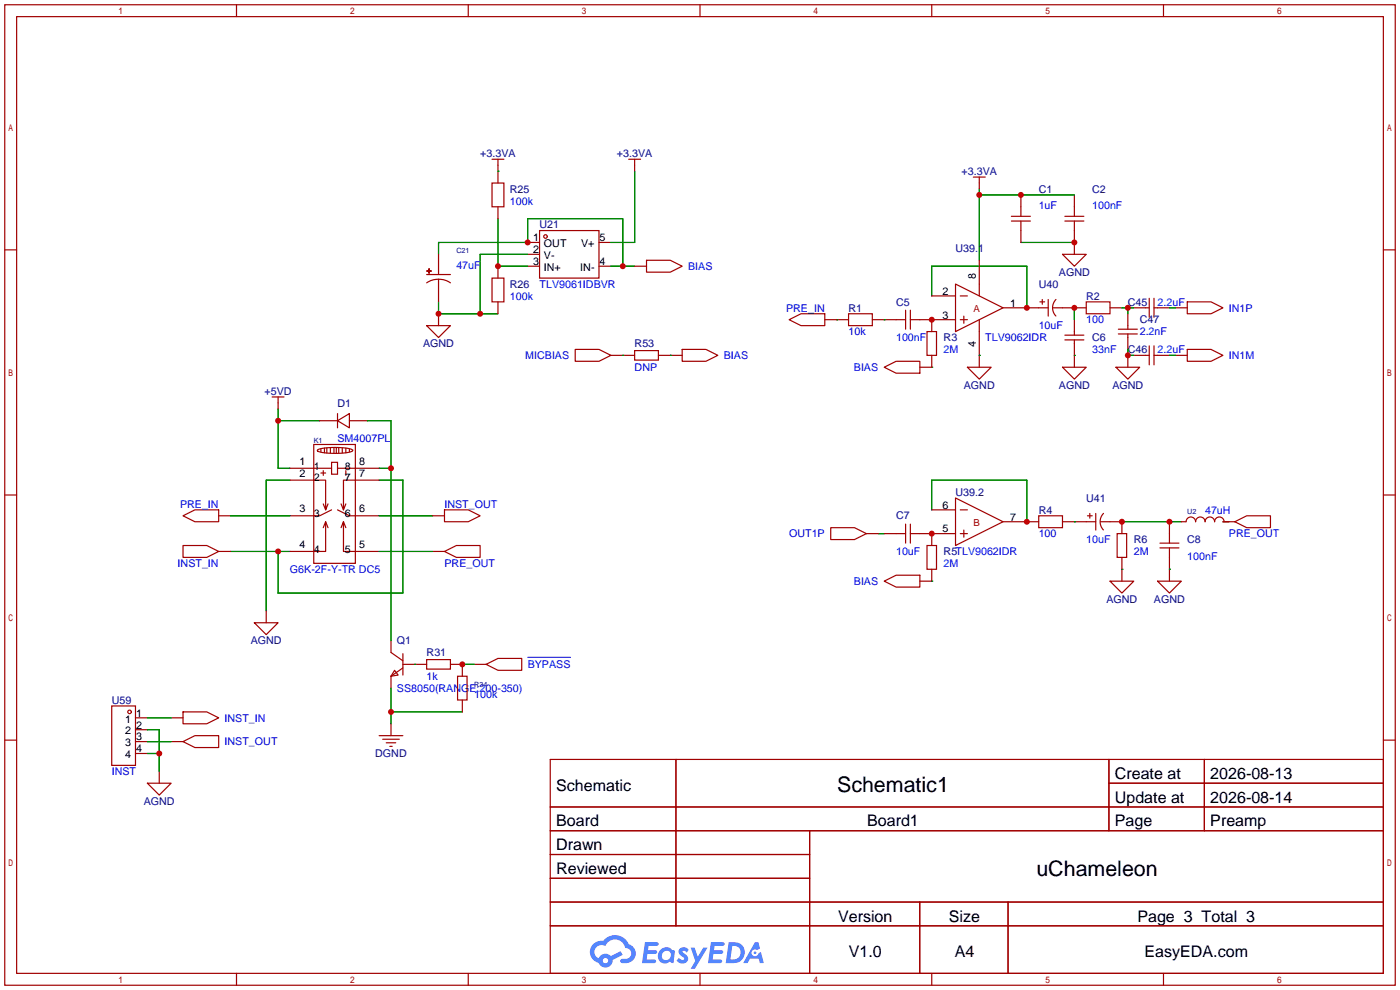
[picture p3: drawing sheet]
<svg xmlns="http://www.w3.org/2000/svg" width="299mm" height="212mm" viewBox="0 0 299 212" stroke-linecap="round" stroke-linejoin="round" font-family="sans-serif">
<g fill="none" stroke="#a10000" stroke-width=".25">
<path d="M1 1h297.2v209.6h-297.2zM3.6 3.6h292.1v204.4h-292.1zM50.5 1v2.6M100.1 1v2.6M149.6 1v2.6M199.1 1v2.6M248.7 1v2.6M1 53.4h2.6M295.7 53.4h2.5M1 105.8h2.6M295.7 105.8h2.5M1 158.2h2.6"/>
<path d="M295.7 158.2h2.5M117.6 162.3h178.1v45.7h-178.1zM117.6 172.5h178.1M117.6 177.5h178.1M144.5 162.3v35.6M173 177.5v30.5M237 162.3v15.2M237 167.4h58.7M257.4 162.3v15.2M117.6 182.6h55.4M117.6 192.8h178.1M117.6 187.7h55.4"/>
<path d="M117.6 197.9h178.1M196.6 192.8v15.2M215.4 192.8v15.2M50.5 208v2.6M100.1 208v2.6M149.6 208v2.6M199.1 208v2.6M248.7 208v2.6"/>
</g>
<g fill="#5487ff">
<path d="M145.3 202.7a1.3 1.3 0 0 1 1.9 .3l-.4 .6a.54 .54 0 0 0-.9-.2l.1 .2a1.34 1.34 0 0 1 .9 1.8 1.47 1.47 0 0 1-2.3-.1l.5-.6 .8 .5a.31 .31 0 0 0 .4-.3 .31 .31 0 0 0-.3-.4 1.12 1.12 0 0 1-.7-1.8z"/>
<path d="M147.6 202.5h.9l.6 2 1.2-2h.9l-2.7 4.6h-.9l1-1.7z"/>
<path d="M137.8 201.4h1.7a1.31 1.31 0 0 1 1.2 .2 .4 .4 0 0 1-.3 .5l-1.8 .1-.1 .9h1.6a.4 .4 0 0 1 .4 .4 .4 .4 0 0 1-.5 .4h-1.6l-.2 1.2h1.4a.46 .46 0 0 1 .5 0 .46 .46 0 0 1 .1 .5l-.4 .2h-2.6z"/>
<path d="M151.9 201.4h1.7a1.32 1.32 0 0 1 1.2 .2 .39 .39 0 0 1-.3 .5l-1.8 .1-.1 .9h1.6a.4 .4 0 0 1 .4 .4 .4 .4 0 0 1-.4 .4h-1.7l-.2 1.2h1.4a.46 .46 0 0 1 .5 0 .46 .46 0 0 1 .1 .5l-.4 .2h-2.6z"/>
<path d="M161.3 201.4h.8l.3 1.3-.6 .4a.75 .75 0 0 0-1.1 .3 .75 .75 0 0 0 .5 1 .75 .75 0 0 0 .9-.7l.5-.2 .6 2.3h-.8l-.3-.9h-1.8l-.5 .9h-1z"/>
<path d="M155.7 201.4l-.6 4.4h1.5a2.27 2.27 0 0 0 2.6-2.2 2.27 2.27 0 0 0-2.7-2.2zM156.5 202.1a1.5 1.5 0 0 1 1.8 1.6 1.5 1.5 0 0 1-1.9 1.4h-.3z"/>
<path d="M141.2 203a1.6 1.6 0 0 0-.3 2.3 1.6 1.6 0 0 0 2.3 .2l.7 .3 .3-2.4-.1-.3-.5-.1a1.58 1.58 0 0 0-2.4 0zM141.8 203.5a.98 .98 0 0 1 1.6 .4 .98 .98 0 0 1-1.1 1.3 .94 .94 0 0 1-.9-.7 .94 .94 0 0 1 .4-1z"/>
<path d="M126.8 201.8a2.37 2.37 0 0 0 1.1 4 1.54 1.54 0 0 0 1.8 1 1.54 1.54 0 0 0 1.2-1.6l2.2-1.1-.5-.8-2 1a1.57 1.57 0 0 0-2.7 .5 1.5 1.5 0 0 1-.7-2.1 1.5 1.5 0 0 1 2.2-.5 2.23 2.23 0 0 1 2.3-1.4 2.23 2.23 0 0 1 2 1.8 1.16 1.16 0 0 1 1.2 1.1 1.16 1.16 0 0 1-1.1 1.2h-.7a.47 .47 0 0 0-.5 .4 .47 .47 0 0 0 .4 .5 2.17 2.17 0 0 0 2.5-.9 2.17 2.17 0 0 0-.3-2.7l-.8-.4a3.2 3.2 0 0 0-5.5-.7l-1.1 .1zM128.8 205.3a.6 .6 0 0 1 1.2 0 .6 .6 0 0 1-1.2 0z"/>
<circle cx="161.4" cy="203.6" r=".28"/>
</g>
<g fill="none" stroke="#a10000" stroke-width=".25">
<path d="M105.2 39.1h2.5v5.1h-2.5zM105.2 34h2.5M106.4 34v5.1M134.4 34h2.5M135.6 34v2.6M208 37.8h2.6M209.3 37.8v2.6M91.2 57.9h1zM91.2 58.7h5.1M91.7 57.4v1zM93.7 59.7l-1 .1-1.5 .7M93.7 59.7l1.6 .2 1 .6"/>
<path d="M93.7 54.4v4.3M93.7 59.7v4.8M105.2 59.4h2.5v5.1h-2.5zM106.4 44.2v2.5M106.4 56.9v2.5M112.8 51.8h2.5M112.8 54.4h2.5M112.8 56.9h2.5M115.3 49.3h12.7v10.1h-12.7zM128 51.8h2.6M128 56.9h2.6M135.6 56.9h2.6"/>
<path d="M138.2 55.6h5.1l2.5 1.3-2.5 1.3h-5.1zM209.3 55.6v7.6M216.2 47.2h4M216.2 46.2h4M218.2 41.7v4.5M218.2 47.2v4.6M227.1 54.4h5.1l-2.6 2.5zM227.6 47.2h4M227.6 46.2h4M229.6 41.7v4.5M229.6 47.2v7.2M91.2 69.6h5.1l-2.6 2.5z"/>
<path d="M93.7 67.1v2.5M106.4 64.5v2.6M122.9 74.7h5.1l2.6 1.2-2.6 1.3h-5.1zM130.6 75.9h5M135.6 74.9h5.1v2.1h-5.1zM140.7 75.9h5.1M145.8 74.7h5.1l2.5 1.2-2.5 1.3h-5.1zM168.7 68.3l2.5-1.2h5.1v2.5h-5.1zM176.3 68.3h5.1M181.4 67.1h5v2.5h-5zM186.4 68.3h7.1M189 78.5l2.5-1.3h5.1v2.6h-5.1z"/>
<path d="M193.5 66.3v4.1M194.6 66.3v4.1M194.6 68.3h9.6M198.1 70.9h2.1v5h-2.1zM199.1 75.9v2.6h-2.5M199.1 63.2h5.1M199.1 68.3v2.6M204.2 60.7l10.2 5.1-10.2 5.1zM205.2 68.3h1.6M205.2 63.2h1.6M206 67.6v1.5M206.8 78.5h5l-2.5 2.5z"/>
<path d="M209.3 68.3v10.2M214.4 65.8h9.6M222.2 64.5h1.1M222.8 64v1M224 64v3.6M225 65.8h7.2M225.7 64a2.54 2.54 0 0 0 0 3.5M227.1 78.5h5.1l-2.6 2.5zM227.6 72.6h4M227.6 71.6h4M229.6 68.3v3.3M229.6 72.6v5.9"/>
<path d="M232.2 64.5h5v2.6h-5zM237.2 65.8h2.6M238.5 78.5h5.1l-2.6 2.5zM239 71.4h4.1M239 70.4h4.1M241 67.1v3.3M241 71.4v3.3M241 75.9v2.6M242.3 65.8h3.3M242.3 75.9h3.3M245.6 63.8v4M245.6 73.9v4.1"/>
<path d="M246.6 65.8h3.3M246.6 63.8v4M246.6 73.9v4.1M246.6 75.9h3.3M251.2 65.8h2.5M251.2 75.9h2.5M253.7 64.5h5.1l2.6 1.3-2.6 1.3h-5.1zM253.7 74.7h5.1l2.6 1.2-2.6 1.3h-5.1zM58.2 84.8h2.5M59.4 84.8v2.6M67.1 95h8.8v25.4h-8.8zM67.9 96.2l.5-.3a16.1 16.1 0 0 1 6.6 .1l.4 .2-.1 .2a14.8 14.8 0 0 1-7 .2l-.4-.2z"/>
<path d="M68.3 89.9h3.8M68.6 96v.5M69.3 95.8v1M69.8 95.8v1M70.6 95.8v1M70.9 98.8h1.2v2.5h-1.2zM71.4 95.8v1M71.9 95.8v1M72.1 89.9l2.6-1.5v3zM72.1 88.4v3M72.4 95.8v1M73.2 95.8v1"/>
<path d="M73.9 95.8v1M74.7 89.9h3.8M74.7 96v.5M39.1 110.2l2.6-1.2h5v2.5h-5zM39.1 116.6h5.1l2.5 1.3-2.5 1.2h-5.1zM46.7 117.9h2.6M46.7 110.2h2.6M62 102.6h7.6v6.4l.5-1.3M62 100.1h8.9M68.6 101.1h1M69.1 112.8l.5-1.3v6.4h-7.6M69.1 107.7l.5 1.3"/>
<path d="M69.1 100.6v1M69.6 111.5l.5 1.3M70.9 109l-2.6 1.2h-6.3M72.1 109l2.6 1.2h6.3M72.1 100.1h8.9M72.9 112.8l.5-1.3v6.4h7.6M72.9 107.7l.5 1.3M73.4 111.5l.5 1.3M73.9 100.6v1M81 102.6h-7.6v6.4l.5-1.3M92.5 117.9h2.5M92.5 110.2h2.5"/>
<path d="M95 117.9l2.5-1.3h5.1v2.5h-5.1zM95 109h5.1l2.5 1.2-2.5 1.3h-5.1zM177.5 112.8h5.1l2.6 1.2-2.6 1.3h-5.1zM185.2 114h2.5M189 114h4.5M193.5 112v4.1M194.6 112v4.1M194.6 114h9.6M198.1 116.6h2.1v5.1h-2.1zM199.1 109h5.1M199.1 114v2.6M204.2 106.4l10.2 5.1-10.2 5.1z"/>
<path d="M205.2 109h1.6M205.2 114h1.6M206 113.3v1.5M214.4 111.5h7.6M222 110.2h5.1v2.6h-5.1zM227.1 111.5h7.1M232.4 110.2h1M232.9 109.7v1M234.2 109.7v3.6M235.2 111.5h4.6v2.5M235.8 109.7a2.54 2.54 0 0 0 0 3.6M238.8 114h2v5.1h-2z"/>
<path d="M239.8 119.1v5.1M247.9 117.1h4.1M247.9 116.1h4.1M249.9 111.5v4.6M249.9 117.1v7.1M252.5 111.5h1a1.02 1.02 0 0 1 1-1 1.02 1.02 0 0 1 1 1 1.02 1.02 0 0 1 1-1 1.02 1.02 0 0 1 1.1 1 1.02 1.02 0 0 1 1-1 1.02 1.02 0 0 1 1 1 1.02 1.02 0 0 1 1-1 1.02 1.02 0 0 1 1 1M261.4 111.5h2.5M263.9 111.5l2.5-1.3h5.1v2.6h-5.1zM54.4 133.1h5l-2.5 2.5zM56.9 130.6v2.5M83.6 136.9v2.5l2.5 1.8M86.1 139.7v4.6"/>
<path d="M189 124.2l2.5-1.3h5.1v2.6h-5.1zM199.1 121.7v2.5h-2.5M237.2 124.2h5.1l-2.5 2.5zM247.4 124.2h5.1l-2.6 2.5zM23.9 150.9h5.1v12.7h-5.1zM29 153.4h2.5M29 156h2.5M29 158.5h2.5M36.6 153.4h2.5M36.6 158.5h2.5M39.1 152.1h5.1l2.5 1.3-2.5 1.3h-5.1zM39.1 158.5l2.6-1.3h5v2.6h-5z"/>
<path d="M81 157.2h5.1M81.8 158h3.5M82.5 158.8h2.1M83.3 159.5h.5M83.6 144.5v2.6M83.6 154.7v2.5M84.3 143.3l.8 1-1.5 .2zM86.1 142h5.1M86.1 142.7l-2.5 1.8M91.2 141h5.1v2h-5.1zM96.3 142h2.5v2.5M97.8 144.5h2v5.1h-2z"/>
<path d="M98.8 149.6v2.5M101.3 142h2.6M103.9 142l2.5-1.3h5.1v2.6h-5.1zM29 161h2.5M31.5 167.4h5.1l-2.6 2.5zM34 164.8v2.6"/>
<circle cx="116.6" cy="50.5" r=".38"/>
<circle cx="27.7" cy="152.1" r=".38"/>
</g>
<g fill="none" stroke="#008700" stroke-width=".25">
<path d="M106.4 36.6h.1M135.6 36.6v15.2h-5M93.7 54.4v-2.6h19.1v-5.1h20.3v10.2M106.4 46.7v10.2h6.4M112.8 54.4h-10.2v12.7M130.6 56.9h5M209.3 41.7h20.3M209.3 40.4v15.2M218.2 51.8h11.4M93.7 64.5v2.6h12.7M133.1 75.9h.1M143.3 75.9h.1"/>
<path d="M178.8 68.3h.1M189 68.3h.1M199.1 68.3h.1M199.1 78.5h.1M199.1 63.2v-6.3h20.4v8.9M209.3 75.9h.1M229.6 75.9h.1M229.6 65.8v2.5M239.8 65.8h2.5M241 74.7v1.2h1.3M241 65.8v1.3M249.9 75.9h1.3"/>
<path d="M249.9 65.8h1.3M59.4 87.4v12.7h2.6M59.4 89.9h8.9M78.5 89.9h5.1v47M49.3 117.9h12.7M49.3 110.2h12.7M62 102.6h-5.1v28M81 102.6h5.1v24.1h-26.7v-8.8M81 117.9h11.5M81 100.1h2.6M81 110.2h11.5M187.7 114h1.3"/>
<path d="M199.1 114h.1M199.1 109v-6.4h20.4v8.9M229.6 111.5h.1M239.8 111.5h12.7M261.4 111.5h1.2M199.1 124.2h.1M239.8 121.7h.1M249.9 121.7h.1M31.5 156h2.5v8.8M31.5 153.4h5.1M31.5 158.5h5.1M83.6 147.1v7.6"/>
<path d="M83.6 152.1h15.2M88.6 142h.1M98.8 142h2.5M31.5 161h2.5"/>
</g>
<path d="M112.8 140.5h9.1" fill="none" stroke="#00f" stroke-width=".21"/>
<g fill="#c00">
<circle cx="59.4" cy="117.9" r=".63"/>
<circle cx="59.4" cy="89.9" r=".63"/>
<circle cx="98.8" cy="142" r=".63"/>
<circle cx="83.6" cy="100.1" r=".63"/>
<circle cx="218.2" cy="41.7" r=".63"/>
<circle cx="209.3" cy="41.7" r=".63"/>
<circle cx="229.6" cy="51.8" r=".63"/>
<circle cx="219.5" cy="65.8" r=".63"/>
<circle cx="229.6" cy="65.8" r=".63"/>
<circle cx="199.1" cy="68.3" r=".63"/>
<circle cx="219.5" cy="111.5" r=".63"/>
<circle cx="239.8" cy="111.5" r=".63"/>
<circle cx="249.9" cy="111.5" r=".63"/>
<circle cx="199.1" cy="114" r=".63"/>
<circle cx="102.6" cy="67.1" r=".63"/>
<circle cx="93.7" cy="67.1" r=".63"/>
<circle cx="112.8" cy="51.8" r=".63"/>
<circle cx="133.1" cy="56.9" r=".63"/>
<circle cx="106.4" cy="56.9" r=".63"/>
<circle cx="83.6" cy="152.1" r=".63"/>
<circle cx="34" cy="161" r=".63"/>
<circle cx="241" cy="75.9" r=".63"/>
<circle cx="241" cy="65.8" r=".63"/>
</g>
<g font-size="4.6">
<text x="178.9" y="169.3">Schematic1</text>
<text x="221.5" y="187.1">uChameleon</text>
</g>
<g font-size="3.4">
<text x="238.3" y="166.5">Create at</text>
<text x="258.7" y="166.5">2026-08-13</text>
<text x="118.9" y="169">Schematic</text>
<text x="238.3" y="171.6">Update at</text>
<text x="258.7" y="171.6">2026-08-14</text>
<text x="118.9" y="176.6">Board</text>
<text x="185.3" y="176.6">Board1</text>
<text x="238.3" y="176.6">Page</text>
<text x="258.7" y="176.6">Preamp</text>
<text x="118.9" y="181.7">Drawn</text>
<text x="118.9" y="186.8">Reviewed</text>
<text x="179.1" y="197">Version</text>
<text x="202.8" y="197">Size</text>
<text x="243.1" y="197">Page 3 Total 3</text>
<text x="181.4" y="204.6">V1.0</text>
<text x="204" y="204.6">A4</text>
<text x="244.6" y="204.6">EasyEDA.com</text>
</g>
<g font-size="2.3" fill="#000080">
<text x="102.6" y="33.6">+3.3VA</text>
<text x="131.9" y="33.6">+3.3VA</text>
<text x="109" y="41.2">R25</text>
<text x="205.5" y="37.4">+3.3VA</text>
<text x="222" y="41.2">C1</text>
<text x="233.4" y="41.2">C2</text>
<text x="115.3" y="48.8">U21</text>
<text x="204.2" y="53.9">U39.1</text>
<text x="226.3" y="59">AGND</text>
<text x="109" y="61.5">R26</text>
<text x="191.5" y="65.3">C5</text>
<text x="222" y="61.5">U40</text>
<text x="232.2" y="64">R2</text>
<text x="241" y="65.3">C45</text>
<text x="181.4" y="66.6">R1</text>
<text x="243.6" y="69.1">C47</text>
<text x="90.4" y="74.2">AGND</text>
<text x="135.6" y="74.2">R53</text>
<text x="201.7" y="72.9">R3</text>
<text x="233.4" y="72.9">C6</text>
<text x="241" y="75.5">C46</text>
<text x="206" y="83.1">AGND</text>
<text x="226.3" y="83.1">AGND</text>
<text x="237.7" y="83.1">AGND</text>
<text x="56.5" y="84.4">+5VD</text>
<text x="72.1" y="86.9">D1</text>
<text x="204.2" y="105.9">U39.2</text>
<text x="232.2" y="107.2">U41</text>
<text x="191.5" y="111">C7</text>
<text x="222" y="109.8">R4</text>
<text x="201.7" y="118.6">R5TLV9062IDR</text>
<text x="242.3" y="116.1">R6</text>
<text x="253.7" y="116.1">C8</text>
<text x="236.5" y="128.8">AGND</text>
<text x="246.6" y="128.8">AGND</text>
<text x="53.6" y="137.7">AGND</text>
<text x="84.8" y="137.7">Q1</text>
<text x="91.2" y="140.2">R31</text>
<text x="23.9" y="150.4">U59</text>
<text x="80.2" y="161.8">DGND</text>
<text x="30.7" y="172">AGND</text>
</g>
<g font-size="2.3" fill="#00f">
<text x="109" y="43.7">100k</text>
<text x="222" y="44.7">1uF</text>
<text x="233.4" y="44.7">100nF</text>
<text x="97.5" y="57.4">47uF</text>
<text x="147.1" y="57.7">BIAS</text>
<text x="109" y="64">100k</text>
<text x="115.3" y="61.5">TLV9061IDBVR</text>
<text x="247.4" y="65.3">2.2uF</text>
<text x="168" y="66.6">PRE_IN</text>
<text x="181.4" y="71.7">10k</text>
<text x="222" y="70.4">10uF</text>
<text x="232.2" y="69.1">100</text>
<text x="243.6" y="71.7">2.2nF</text>
<text x="262.6" y="66.6">IN1P</text>
<text x="112.3" y="76.7">MICBIAS</text>
<text x="154.7" y="76.7">BIAS</text>
<text x="191.5" y="72.9">100nF</text>
<text x="201.7" y="75.5">2M</text>
<text x="210.6" y="72.9">TLV9062IDR</text>
<text x="233.4" y="75.5">33nF</text>
<text x="247.4" y="75.5">2.2uF</text>
<text x="262.6" y="76.7">IN1M</text>
<text x="135.6" y="79.3">DNP</text>
<text x="182.5" y="79.3">BIAS</text>
<text x="72.1" y="94.5">SM4007PL</text>
<text x="38.5" y="108.5">PRE_IN</text>
<text x="95" y="108.5">INST_OUT</text>
<text x="257.6" y="109.8">47uH</text>
<text x="168.6" y="114.8">OUT1P</text>
<text x="191.5" y="118.6">10uF</text>
<text x="222" y="114.8">100</text>
<text x="232.2" y="116.1">10uF</text>
<text x="242.3" y="118.6">2M</text>
<text x="253.7" y="119.7">100nF</text>
<text x="262.6" y="114.8">PRE_OUT</text>
<text x="38" y="121.2">INST_IN</text>
<text x="62" y="122.5">G6K-2F-Y-TR DC5</text>
<text x="95" y="121.2">PRE_OUT</text>
<text x="182.5" y="125">BIAS</text>
<text x="201.7" y="121.2">2M</text>
<text x="112.8" y="142.8">BYPASS</text>
<text x="84.8" y="147.9">SS8050(RANGE:200-350)</text>
<text x="91.2" y="145.3">1k</text>
<text x="101.3" y="149.1">100k</text>
<text x="48" y="154.2">INST_IN</text>
<text x="48" y="159.3">INST_OUT</text>
<text x="23.9" y="165.6">INST</text>
</g>
<g font-size="2.3">
<text x="113.9" y="51.6">1</text>
<text x="116.3" y="52.8">OUT</text>
<text x="124.2" y="52.8">V+</text>
<text x="128.1" y="51.6">5</text>
<text x="113.9" y="54.1">2</text>
<text x="113.9" y="56.6">3</text>
<text x="116.3" y="55.4">V-</text>
<text x="116.3" y="57.9">IN+</text>
<text x="124" y="57.9">IN-</text>
<text x="128.1" y="56.6">4</text>
<text x="208.6" y="59.7" transform="rotate(-90 208.6 59.7)">8</text>
<text x="201.4" y="63">2</text>
<text x="215.9" y="65.5">1</text>
<text x="201.4" y="68.1">3</text>
<text x="208.6" y="74.1" transform="rotate(-90 208.6 74.1)">4</text>
<text x="64" y="99.3">1</text>
<text x="64" y="101.9">2</text>
<text x="67.1" y="100.4">1</text>
<text x="73.7" y="100.4">8</text>
<text x="76.7" y="101.9">7</text>
<text x="76.7" y="99.3">8</text>
<text x="67.1" y="102.9">2</text>
<text x="73.7" y="102.9">7</text>
<text x="64" y="109.5">3</text>
<text x="67.1" y="110.5">3</text>
<text x="73.7" y="110.5">6</text>
<text x="76.7" y="109.5">6</text>
<text x="201.4" y="108.7">6</text>
<text x="201.4" y="113.8">5</text>
<text x="215.9" y="111.3">7</text>
<text x="64" y="117.1">4</text>
<text x="67.1" y="118.1">4</text>
<text x="73.7" y="118.1">5</text>
<text x="76.7" y="117.1">5</text>
<text x="26.7" y="154.4">1</text>
<text x="29.1" y="153.2">1</text>
<text x="29.1" y="155.7">2</text>
<text x="26.7" y="157">2</text>
<text x="26.7" y="159.5">3</text>
<text x="29.1" y="158.2">3</text>
<text x="29.1" y="160.8">4</text>
<text x="26.7" y="162.1">4</text>
</g>
<g font-size="2.1" fill="#a00000">
<text x="208" y="66.6">A</text>
<text x="208" y="112.3">B</text>
</g>
<g font-size="1.5" fill="#000080">
<text x="97.5" y="54">C21</text>
<text x="67.1" y="94.7">K1</text>
<text x="253.7" y="109.9">U2</text>
<text x="101.3" y="146.7">R34</text>
</g>
</svg>
